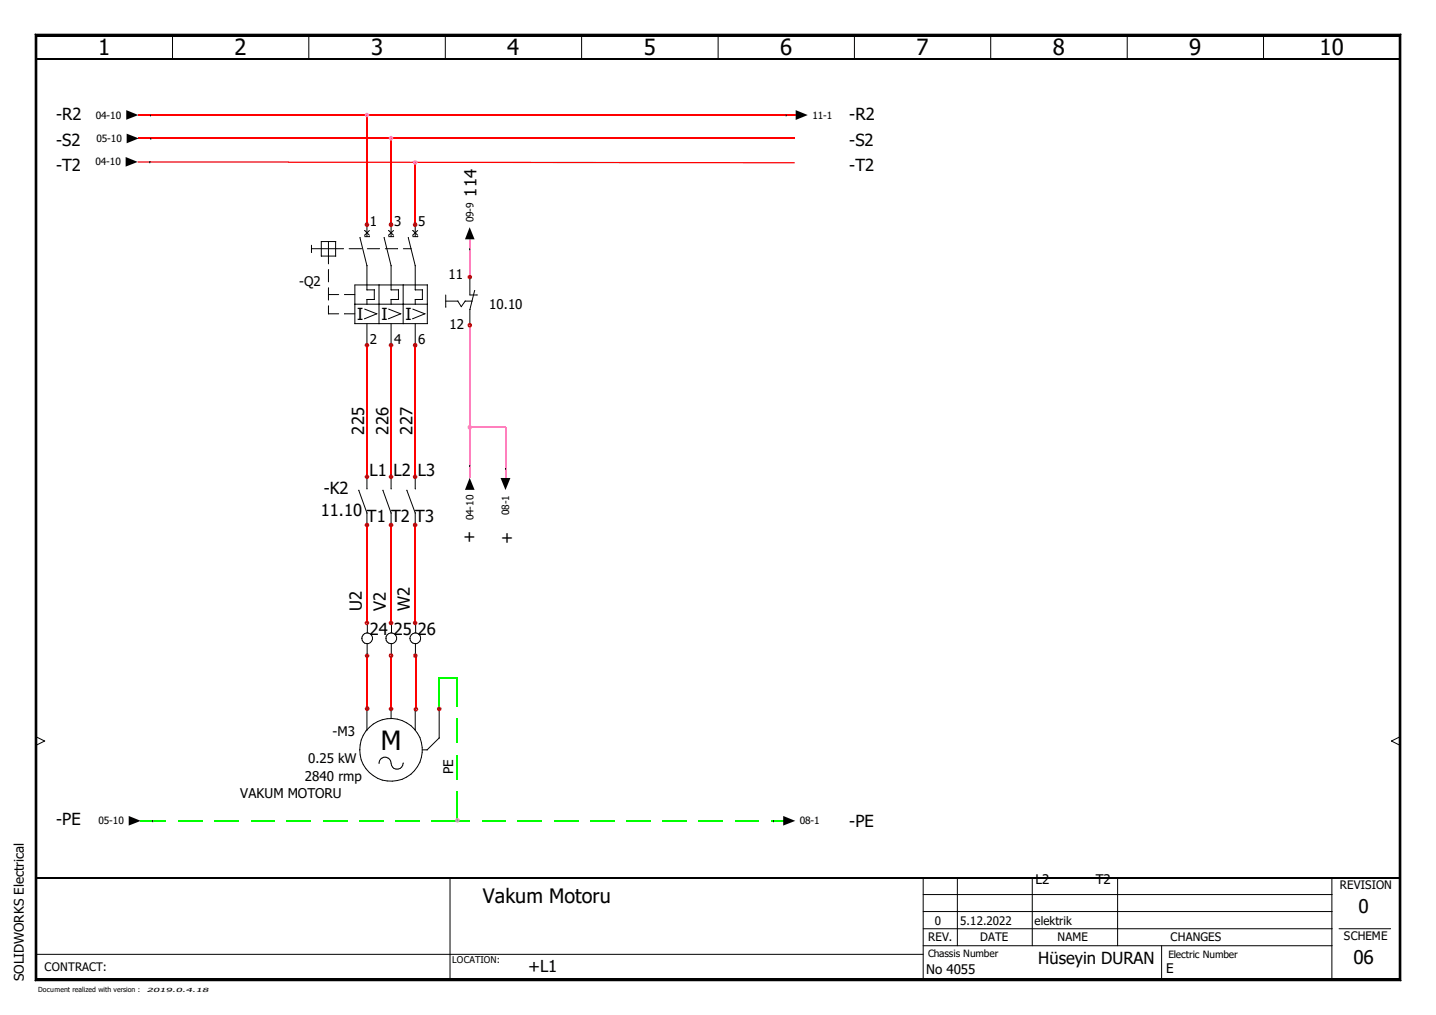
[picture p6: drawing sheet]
<svg xmlns="http://www.w3.org/2000/svg" width="297mm" height="210mm" viewBox="0 0 297 210" stroke-linecap="round" stroke-linejoin="round" font-family="sans-serif">
<path d="M.1 0h296.8v209.8h-296.8z" fill="none" stroke="#fff" stroke-width=".21"/>
<g fill="none" stroke="#000" stroke-width=".21">
<path d="M7.3 7.1l.3 .4zM7.3 7.1h282.5zM7.3 7.1v195.7zM7.3 7.1h282.5v195.7h-282.5zM7.6 7.5h281.8zM7.6 7.5v194.9zM7.6 7.5h281.8v194.9h-281.8zM35.7 7.2v5M63.9 7.2v5M92.2 7.2l-.1 5M120.4 7.2l-.1 5M148.6 7.2l-.1 5"/>
<path d="M176.8 7.2l-.1 5M205 7.2l-.1 5M233.2 7.2v5M261.4 7.2v5M289.4 7.5v194.9zM289.8 7.1l-.4 .4zM289.8 7.1v195.7zM31 33.5h.1M31.1 23.8h.1M31.2 28.6h.1M162.6 23.8h.1M64.4 51.4h6.6"/>
<path d="M64.4 50.7l.1 1.5M67.9 50v4.6M68 55.8l-.1 2.5M68 59.6l-.1 2.5M69.4 50v3M69.5 50h-3v3h3M72.2 51.4h2.6M74.5 49.1l1.4 5.8M75.4 48.9h1.1M75.5 47.7l.9 .9M75.9 54.9v5h1.6M75.9 54.9h.1"/>
<path d="M75.9 46.5v2.4M76 51.4h2.5M76.4 47.7l-.9 .9M77.4 59.9v2M78.4 58.9v8M79.5 49.1l1.4 5.8M79.7 51.4h2.6M80.4 48.9h1M80.4 47.7l1 .9M80.9 54.9v5h1.6M80.9 54.9h.1M80.9 46.5v2.4"/>
<path d="M81.4 47.7l-1 .9M82.4 59.9v2M83.4 58.9v8M83.4 51.4h1.6M84.5 49.1l1.4 5.8M85.4 48.9h1M85.4 47.7l1 .9M85.9 54.9v5h1.5v2h-1.5v1M85.9 54.9h.1M85.9 46.5v2.4M86.4 47.7l-1 .9M88.4 58.9v8"/>
<path d="M88.4 58.9h-15v8h15M97.2 51.5h.1M97.2 57.3v3.7h1.5M67.9 60.9h2.2M68 63.3l-.1 1.6h2.2M71.3 64.9h2.1M71.3 60.9h2.1M73.4 62.9h15M75.4 63.9l2.5 1M75.9 66.9v4.5M77.5 61.9h-1.6v1M77.9 64.9l-2.4 1"/>
<path d="M77.9 64.9h.1M80.4 63.9l2.5 1M80.9 66.9v4.5M82.5 61.9h-1.6v1M82.9 64.9l-2.5 1M82.9 64.9h.1M85.4 63.9l2.5 1M85.9 66.9v4.5M87.9 64.9l-2.5 1M87.9 64.9h.1M92.2 62.3h2.5M92.2 61v2.5"/>
<path d="M94.7 62.3l.7 1.1M95.4 63.4h.1M97.2 64v3.2M97.2 64h.1M97.7 62.3h-1.5l-.8 1.1M98.2 60.1l-1 3.9M75.9 98.6v2.5M80.9 98.6v2.5M85.9 98.6v2.5M97.2 96.3h.1M104.6 96.9h.1M74.2 101.4l1.7 4.7"/>
<path d="M75.9 106.1h.1M75.9 106.1v2.5M79.2 101.4l1.7 4.7M79.2 101.4h.1M80.9 106.1v2.5M80.9 106.1h.1M84.2 101.4l1.7 4.7M85.9 106.1h.1M85.9 106.1v2.5M74.8 132h.1M75.9 135.4h.1M75.9 133.1v2.3"/>
<path d="M76 129.1v1.8M79.8 132h.1M80.9 133.1l.1 2.3M81 129.1v1.8M84.8 132h.1M85.9 133.1l.1 2.3M86 130.9h.1M86 129.1v1.8M7.4 152.4l1.8 .8M9.2 153.2l-1.7 .9M9.2 153.2h.1M74.4 155.1h.1"/>
<path d="M75.9 146.6v4.4M78.4 157.8a1.22 1.22 0 0 1 1-1.2 1.22 1.22 0 0 1 1.4 .8l.2 .8a1.24 1.24 0 0 0 1.4 .8 1.24 1.24 0 0 0 1-1.2M80.9 146.6v2M83.4 157.8h.1M85.9 146.6v4.4M87.4 155.1h1M90.8 152.6l-2.5 2.5M90.8 152.6h.1M90.9 146.6l-.1 6M287.8 153.2l1.8 .9M287.8 153.2h.1M289.6 152.4l-1.8 .8"/>
<path d="M31.6 169.8h.1M160 169.8h.1M7.4 197.4h183.6M93.1 181.5v21.1M191 195.6h84.5M191 192.1h84.5M191 188.5h84.5M191 185h84.5M191 181.5v21.1M198.1 181.5l-.1 14.1M213.6 181.5l-.1 14.1M231.2 181.5v14.1"/>
<path d="M240.3 195.6v7M275.5 181.5h.1M275.5 181.5v21.1M277 192.1h10.6M7.3 202.8h282.5zM7.6 202.4l-.3 .4zM7.6 202.4h281.8zM289.4 202.4l.4 .4z"/>
<circle cx="76" cy="132" r="1.12"/>
<circle cx="81" cy="132" r="1.12"/>
<circle cx="85.9" cy="132" r="1.12"/>
<circle cx="80.9" cy="155.1" r="6.5"/>
</g>
<path d="M7.3 7.3h282.5M7.3 202.6h282.5" fill="none" stroke="#000" stroke-width=".38"/>
<g fill="#000">
<path d="M7.3 7.1l.3 .4zM289.8 7.1l-.4 .4zM26 32.5l2.5 1-2.5 1zM26.1 22.8l2.5 1-2.5 1zM26.2 27.6l2.5 1-2.5 1zM164.6 22.8l2.5 1-2.5 1zM97.2 47l1 2.5h-2zM103.5 98.8h2.1l-1 2.5zM97.2 98.8l1 2.5h-2zM26.6 168.7l2.5 1.1-2.5 .9zM162 168.7l2.5 1.1-2.5 .9zM7.6 202.4l-.3 .4z"/>
<path d="M289.4 202.4l.4 .4z"/>
</g>
<path d="M7.4 7.1v195.7M7.4 12.2h282.2M289.6 7.1v195.7M7.4 181.5h282.2" fill="none" stroke="#000" stroke-width=".34"/>
<g fill="none" stroke="#f00" stroke-width=".25">
<path d="M28.6 23.8h136M28.7 28.6h135.7M75.9 23.8v22.7M80.9 28.6v17.9M85.9 33.6v12.9M75.9 71.4v27.2M80.9 71.4v27.2M85.9 71.4v27.2M75.9 108.6v20.2M80.9 108.6v20.2M85.9 108.6v20.2M75.9 135.2v11.4"/>
<path d="M80.9 135.6v11.3M86 135.4v11.3"/>
</g>
<g fill="none" stroke="#0f0" stroke-width=".25">
<path d="M94.6 146.1v-6h-3.8v6.5M94.6 148.6v5M94.6 156.1v5M29.1 169.8h5.3M36.9 169.8h5M44.4 169.8h5M51.9 169.8h5M59.3 169.8h5M66.8 169.8h5M74.3 169.8h5M81.8 169.8h5M89.3 169.8h7.9"/>
<path d="M94.6 163.6v6M99.6 169.8h5M107.1 169.8h5M114.6 169.8h5M122.1 169.8h5M129.5 169.8h5M137 169.8h5M144.5 169.8h5M152 169.8h5M159.5 169.8h2.5"/>
</g>
<path d="M97.2 49.5v7.8M97.2 67.3v31.5M97.2 88.4h7.4M104.6 88.3v10.5" fill="none" stroke="#ff7fbf" stroke-width=".3"/>
<path d="M28.5 33.5h57.4M85.9 33.6h78.5" fill="none" stroke="#f00" stroke-width=".34"/>
<g fill="#ff7fdf">
<path d="M97.2 88.3l.3-.3 .2 .3z"/>
<path d="M97.2 87.9l.3 .1-.3 .3z"/>
<path d="M96.8 88l.4-.1v.4z"/>
<path d="M96.8 88l.4 .3h-.5z"/>
<path d="M96.7 88.3l.5 .1-.4 .3z"/>
<path d="M97.2 88.4v.5l-.4-.2z"/>
<path d="M97.2 88.4l.3 .3-.3 .2z"/>
<path d="M97.2 88.4l.5-.1-.2 .4z"/>
</g>
<g fill="#a50000">
<path d="M97.2 67.2l.3-.3 .2 .4z"/>
<path d="M97.2 66.8l.3 .1-.3 .3z"/>
<path d="M96.8 66.9l.4-.1v.4z"/>
<path d="M96.8 66.9l.4 .3-.5 .1z"/>
<path d="M96.7 67.3h.5l-.4 .3z"/>
<path d="M96.8 67.6l.4-.3v.5z"/>
<path d="M97.2 67.3l.3 .3-.3 .2z"/>
<path d="M97.2 67.3h.5l-.2 .3z"/>
<path d="M97.2 57.2l.3-.3 .2 .4z"/>
<path d="M97.2 56.8l.3 .1-.3 .3z"/>
<path d="M96.8 56.9l.4-.1v.4z"/>
<path d="M96.8 56.9l.4 .3-.5 .1z"/>
<path d="M96.7 57.3h.5l-.4 .4z"/>
<path d="M97.2 57.3v.5l-.4-.1z"/>
<path d="M97.2 57.3l.3 .4-.3 .1z"/>
<path d="M97.2 57.3h.5l-.2 .4z"/>
</g>
<g fill="#ff7fdf">
<path d="M94.7 169.6l.3-.3 .1 .3z"/>
<path d="M94.6 169.1l.4 .2-.3 .3z"/>
<path d="M94.3 169.3l.3-.2v.5z"/>
<path d="M94.3 169.3l.3 .3h-.5z"/>
<path d="M94.1 169.6l.5 .1-.3 .3z"/>
<path d="M94.6 169.7v.4l-.3-.1z"/>
<path d="M94.6 169.7l.4 .3-.4 .1z"/>
<path d="M94.7 169.6h.4l-.1 .4z"/>
</g>
<g fill="#a50000">
<path d="M90.9 146.6l.3-.3 .2 .3z"/>
<path d="M90.8 146.1l.4 .2-.3 .3z"/>
<path d="M90.5 146.3l.3-.2v.5z"/>
<path d="M90.5 146.3l.3 .3h-.4z"/>
<path d="M90.4 146.6h.4l-.3 .3z"/>
<path d="M90.5 146.9l.3-.3v.5z"/>
<path d="M90.8 146.6l.4 .3-.4 .2z"/>
<path d="M90.9 146.6h.5l-.2 .3z"/>
<path d="M86.1 146.6l.3-.3 .1 .4z"/>
<path d="M86 146.2l.4 .1-.3 .3z"/>
<path d="M85.7 146.3l.3-.1v.4z"/>
<path d="M85.7 146.3l.3 .4h-.5z"/>
<path d="M85.5 146.7h.5l-.3 .3z"/>
<path d="M86 146.7v.5l-.3-.2z"/>
<path d="M86 146.7l.4 .3-.4 .2z"/>
<path d="M86.1 146.7h.4l-.1 .3z"/>
<path d="M85.9 135.6l.4-.3 .1 .3z"/>
<path d="M85.9 135.1l.4 .2-.4 .3z"/>
<path d="M85.6 135.3l.3-.2v.5z"/>
<path d="M85.6 135.3l.3 .3h-.5z"/>
<path d="M85.4 135.6h.5l-.3 .3z"/>
<path d="M85.6 135.9l.3-.3v.5z"/>
<path d="M85.9 135.6l.4 .3-.4 .2z"/>
<path d="M85.9 135.6h.5l-.1 .3z"/>
<path d="M85.9 128.8l.3-.3 .2 .3z"/>
<path d="M85.9 128.3l.3 .2-.3 .3z"/>
<path d="M85.5 128.5l.4-.2v.5z"/>
<path d="M85.5 128.5l.3 .3h-.4z"/>
<path d="M85.4 128.8l.4 .1-.3 .3z"/>
<path d="M85.5 129.2l.4-.3v.4z"/>
<path d="M85.9 128.9l.3 .3-.3 .1z"/>
<path d="M85.9 128.8h.5l-.2 .4z"/>
<path d="M85.9 108.5l.3-.3 .2 .4z"/>
<path d="M85.9 108.1l.3 .1-.3 .3z"/>
<path d="M85.5 108.2l.4-.1v.4z"/>
<path d="M85.5 108.2l.3 .4h-.4z"/>
<path d="M85.4 108.6h.4l-.3 .3z"/>
<path d="M85.5 108.9l.4-.3v.5z"/>
<path d="M85.9 108.6l.3 .3-.3 .2z"/>
<path d="M85.9 108.6h.5l-.2 .3z"/>
<path d="M85.9 98.6l.3-.3 .2 .3z"/>
<path d="M85.9 98.1l.3 .2-.3 .3z"/>
<path d="M85.5 98.3l.4-.2v.5z"/>
<path d="M85.5 98.3l.3 .3h-.4z"/>
<path d="M85.4 98.6h.4l-.3 .3z"/>
<path d="M85.5 98.9l.4-.3v.5z"/>
<path d="M85.9 98.6l.3 .3-.3 .2z"/>
<path d="M85.9 98.6h.5l-.2 .3z"/>
<path d="M85.9 71.4l.3-.4 .2 .4z"/>
<path d="M85.9 70.9l.3 .1-.3 .4z"/>
<path d="M85.5 71l.4-.1v.4z"/>
<path d="M85.5 71l.3 .4h-.4z"/>
<path d="M85.4 71.4h.4l-.3 .4z"/>
<path d="M85.5 71.8l.4-.3v.4z"/>
<path d="M85.9 71.4l.3 .4-.3 .1z"/>
<path d="M85.9 71.4h.5l-.2 .4z"/>
<path d="M85.9 46.4l.3-.3 .2 .4z"/>
<path d="M85.9 46l.3 .1-.3 .3z"/>
<path d="M85.5 46.1l.4-.1v.4z"/>
<path d="M85.5 46.1l.3 .4h-.4z"/>
<path d="M85.4 46.5h.4l-.3 .3z"/>
<path d="M85.8 46.5l.1 .4-.4-.1z"/>
<path d="M85.9 46.5l.3 .3-.3 .1z"/>
<path d="M85.9 46.5h.5l-.2 .3z"/>
</g>
<g fill="#ff7fdf">
<path d="M85.9 33.5l.3-.3 .2 .4z"/>
<path d="M85.9 33.1l.3 .1-.3 .3z"/>
<path d="M85.5 33.2l.4-.1v.4z"/>
<path d="M85.5 33.2l.3 .3-.4 .1z"/>
<path d="M85.4 33.6h.4l-.3 .4z"/>
<path d="M85.8 33.6l.1 .5-.4-.1z"/>
<path d="M85.9 33.6l.3 .4-.3 .1z"/>
<path d="M85.9 33.6h.5l-.2 .4z"/>
</g>
<g fill="#a50000">
<path d="M80.9 128.8l.3-.3 .2 .3z"/>
<path d="M80.9 128.3l.3 .2-.3 .3z"/>
<path d="M80.5 128.5l.4-.2v.5z"/>
<path d="M80.5 128.5l.4 .3h-.5z"/>
<path d="M80.4 128.8l.5 .1-.4 .3z"/>
<path d="M80.5 129.2l.4-.3v.4z"/>
<path d="M80.9 128.9l.3 .3-.3 .1z"/>
<path d="M80.9 128.8h.5l-.2 .4z"/>
<path d="M81.2 108.2l.2 .4h-.5z"/>
<path d="M80.9 108.1l.3 .1-.3 .3z"/>
<path d="M80.5 108.2l.4-.1v.4z"/>
<path d="M80.5 108.2l.4 .4h-.5z"/>
<path d="M80.4 108.6h.5l-.4 .3z"/>
<path d="M80.5 108.9l.4-.3v.5z"/>
<path d="M80.9 108.6l.3 .3-.3 .2z"/>
<path d="M80.9 108.6h.5l-.2 .3z"/>
<path d="M80.9 98.6l.3-.3 .2 .3z"/>
<path d="M80.9 98.1l.3 .2-.3 .3z"/>
<path d="M80.5 98.3l.4-.2v.5z"/>
<path d="M80.5 98.3l.4 .3h-.5z"/>
<path d="M80.4 98.6h.5l-.4 .3z"/>
<path d="M80.5 98.9l.4-.3v.5z"/>
<path d="M80.9 98.6l.3 .3-.3 .2z"/>
<path d="M80.9 98.6h.5l-.2 .3z"/>
<path d="M81.2 71l.2 .4h-.5z"/>
<path d="M80.9 70.9l.3 .1-.3 .4z"/>
<path d="M80.5 71l.4-.1v.4z"/>
<path d="M80.5 71l.4 .4h-.5z"/>
<path d="M80.4 71.4h.5l-.4 .4z"/>
<path d="M80.9 71.4v.5l-.4-.1z"/>
<path d="M80.9 71.5l.3 .3-.3 .1z"/>
<path d="M80.9 71.4h.5l-.2 .4z"/>
<path d="M81.2 46.1l.2 .4h-.5z"/>
<path d="M80.9 46l.3 .1-.3 .3z"/>
<path d="M80.5 46.1l.4-.1v.4z"/>
<path d="M80.5 46.1l.4 .4h-.5z"/>
<path d="M80.4 46.5h.5l-.4 .3z"/>
<path d="M80.5 46.8l.4-.3v.4z"/>
<path d="M80.9 46.5l.3 .3-.3 .1z"/>
<path d="M80.9 46.5h.5l-.2 .3z"/>
</g>
<g fill="#ff7fdf">
<path d="M80.9 28.5l.3-.3 .2 .4z"/>
<path d="M80.9 28.1l.3 .1-.3 .3z"/>
<path d="M80.5 28.2l.4-.1v.4z"/>
<path d="M80.5 28.2l.4 .4h-.5z"/>
<path d="M80.4 28.6h.5l-.4 .3z"/>
<path d="M80.5 28.9l.4-.3v.5z"/>
<path d="M80.9 28.6l.3 .3-.3 .2z"/>
<path d="M80.9 28.6h.5l-.2 .3z"/>
</g>
<g fill="#a50000">
<path d="M80.9 146.6l.3-.3 .2 .3z"/>
<path d="M80.9 146.1l.3 .2-.3 .3z"/>
<path d="M80.5 146.3l.4-.2v.5z"/>
<path d="M80.5 146.3l.4 .3h-.5z"/>
<path d="M80.4 146.6h.5l-.4 .3z"/>
<path d="M80.5 146.9l.4-.3v.5z"/>
<path d="M80.9 146.6l.3 .3-.3 .2z"/>
<path d="M80.9 146.6h.5l-.2 .3z"/>
<path d="M81.2 135.2l.2 .4h-.5z"/>
<path d="M80.9 135.1l.3 .1-.3 .4z"/>
<path d="M80.5 135.2l.4-.1v.5z"/>
<path d="M80.5 135.2l.4 .4h-.5z"/>
<path d="M80.4 135.6h.5l-.4 .3z"/>
<path d="M80.5 135.9l.4-.3v.5z"/>
<path d="M80.9 135.6l.3 .3-.3 .2z"/>
<path d="M80.9 135.6h.5l-.2 .3z"/>
<path d="M76 146.5l.3-.3 .2 .4z"/>
<path d="M75.9 146l.4 .2-.3 .3z"/>
<path d="M75.6 146.2l.3-.2v.5z"/>
<path d="M75.6 146.2l.3 .4h-.5z"/>
<path d="M75.4 146.6h.5l-.3 .3z"/>
<path d="M75.9 146.6v.4l-.3-.1z"/>
<path d="M75.9 146.6l.4 .3-.4 .1z"/>
<path d="M76 146.6h.5l-.2 .3z"/>
<path d="M76 135.6l.3-.3 .2 .3z"/>
<path d="M75.9 135.1l.4 .2-.3 .3z"/>
<path d="M75.6 135.3l.3-.2v.5z"/>
<path d="M75.6 135.3l.3 .3h-.5z"/>
<path d="M75.4 135.6h.5l-.3 .3z"/>
<path d="M75.9 135.6v.5l-.3-.2z"/>
<path d="M75.9 135.6l.4 .3-.4 .2z"/>
<path d="M76 135.6h.5l-.2 .3z"/>
<path d="M75.9 128.8l.3-.3 .2 .3z"/>
<path d="M75.9 128.3l.3 .2-.3 .3z"/>
<path d="M75.6 128.5l.3-.2v.5z"/>
<path d="M75.6 128.5l.3 .3h-.5z"/>
<path d="M75.4 128.8l.5 .1-.3 .3z"/>
<path d="M75.9 128.9v.4l-.3-.1z"/>
<path d="M75.9 128.9l.3 .3-.3 .1z"/>
<path d="M75.9 128.8h.5l-.2 .4z"/>
<path d="M76.2 108.2l.2 .4h-.5z"/>
<path d="M75.9 108.1l.3 .1-.3 .3z"/>
<path d="M75.6 108.2l.3-.1v.4z"/>
<path d="M75.6 108.2l.3 .4h-.5z"/>
<path d="M75.4 108.6h.5l-.3 .3z"/>
<path d="M75.9 108.6v.5l-.3-.2z"/>
<path d="M75.9 108.6l.3 .3-.3 .2z"/>
<path d="M75.9 108.6h.5l-.2 .3z"/>
<path d="M75.9 98.6l.3-.3 .2 .3z"/>
<path d="M75.9 98.1l.3 .2-.3 .3z"/>
<path d="M75.6 98.3l.3-.2v.5z"/>
<path d="M75.6 98.3l.3 .3h-.5z"/>
<path d="M75.4 98.6h.5l-.3 .3z"/>
<path d="M75.9 98.6v.5l-.3-.2z"/>
<path d="M75.9 98.6l.3 .3-.3 .2z"/>
<path d="M75.9 98.6h.5l-.2 .3z"/>
<path d="M76.2 71l.2 .4h-.5z"/>
<path d="M75.9 70.9l.3 .1-.3 .4z"/>
<path d="M75.6 71l.3-.1v.5z"/>
<path d="M75.6 71l.3 .4h-.5z"/>
<path d="M75.4 71.4h.5l-.3 .4z"/>
<path d="M75.9 71.4v.5l-.3-.1z"/>
<path d="M75.9 71.5l.3 .3-.3 .1z"/>
<path d="M75.9 71.4h.5l-.2 .4z"/>
<path d="M76.2 46.1l.2 .4h-.5z"/>
<path d="M75.9 46l.3 .1-.3 .3z"/>
<path d="M75.6 46.1l.3-.1v.4z"/>
<path d="M75.6 46.1l.3 .4h-.5z"/>
<path d="M75.4 46.5h.5l-.3 .3z"/>
<path d="M75.9 46.5v.4l-.3-.1z"/>
<path d="M75.9 46.5l.3 .3-.3 .1z"/>
<path d="M75.9 46.5h.5l-.2 .3z"/>
</g>
<g fill="#ff7fdf">
<path d="M75.9 23.7l.3-.2 .2 .3z"/>
<path d="M75.9 23.3l.3 .2-.3 .2z"/>
<path d="M75.6 23.5l.3-.2v.4z"/>
<path d="M75.6 23.5l.3 .3h-.5z"/>
<path d="M75.4 23.8h.5l-.3 .3z"/>
<path d="M75.9 23.8v.5l-.3-.2z"/>
<path d="M75.9 23.8l.3 .3-.3 .2z"/>
<path d="M75.9 23.8h.5l-.2 .3z"/>
</g>
<text font-size="5.5" x="78.8" y="155.1">M</text>
<g font-size="4.6">
<text x="20.3" y="11.3">1</text>
<text x="48.5" y="11.3">2</text>
<text x="76.7" y="11.3">3</text>
<text x="104.9" y="11.3">4</text>
<text x="133.2" y="11.3">5</text>
<text x="161.4" y="11.3">6</text>
<text x="189.6" y="11.3">7</text>
<text x="217.8" y="11.3">8</text>
<text x="246" y="11.3">9</text>
<text x="273" y="11.3">10</text>
</g>
<text font-size="4.1" x="99.9" y="186.6">Vakum Motoru</text>
<g font-size="3.9">
<text x="281" y="188.8">0</text>
<text x="279.9" y="199.4">06</text>
</g>
<g font-size="3.4">
<text x="11.6" y="24.7">-R2</text>
<text x="175.7" y="24.7">-R2</text>
<text x="11.6" y="30.1">-S2</text>
<text x="11.6" y="35.3">-T2</text>
<text x="175.7" y="35.3">-T2</text>
<text x="175.7" y="30.1">-S2</text>
<text x="98.5" y="40.6" transform="rotate(-90 98.5 40.6)">114</text>
<text x="73.9" y="66.2">I</text>
<text x="78.9" y="66.2">I</text>
<text x="83.9" y="66.2">I</text>
<text x="75.4" y="89.9" transform="rotate(-90 75.4 89.9)">225</text>
<text x="80.3" y="89.9" transform="rotate(-90 80.3 89.9)">226</text>
<text x="85.3" y="89.9" transform="rotate(-90 85.3 89.9)">227</text>
<text x="76.5" y="98.4">L1</text>
<text x="81.4" y="98.4">L2</text>
<text x="86.4" y="98.4">L3</text>
<text x="66.4" y="106.7">11.10</text>
<text x="67" y="102.2">-K2</text>
<text x="75.9" y="108">T1 T2 T3</text>
<text x="98.2" y="112.4" transform="rotate(-90 98.2 112.4)">+</text>
<text x="106" y="112.6" transform="rotate(-90 106 112.6)">+</text>
<text x="74.8" y="126.4" transform="rotate(-90 74.8 126.4)">U2</text>
<text x="76.5" y="131.2">24</text>
<text x="79.8" y="126.4" transform="rotate(-90 79.8 126.4)">V2</text>
<text x="81.4" y="131.2">25</text>
<text x="84.8" y="126.4" transform="rotate(-90 84.8 126.4)">W2</text>
<text x="86.4" y="131.2">26</text>
<text x="11.6" y="170.6">-PE</text>
<text x="175.7" y="171.1">-PE</text>
<text x="109.3" y="201.1">+L1</text>
<text x="214.8" y="199.4">Hüseyin DURAN</text>
</g>
<g font-size="2.8">
<text x="76.5" y="46.8">1</text>
<text x="81.5" y="46.8">3</text>
<text x="86.5" y="46.8">5</text>
<text x="92.8" y="57.7">11</text>
<text x="101.2" y="63.8">10.10</text>
<text x="76.5" y="71.2">2</text>
<text x="81.5" y="71.2">4</text>
<text x="86.5" y="71.2">6</text>
<text x="93" y="68">12</text>
<text x="63" y="161.5">2840 rmp</text>
<text x="49.7" y="165.1">VAKUM MOTORU</text>
</g>
<g font-size="2.7">
<text x="61.9" y="59.1">-Q2</text>
<text x="68.8" y="152.1">-M3</text>
<text x="63.8" y="157.8">0.25 kW</text>
<text x="93.8" y="160.1" transform="rotate(-90 93.8 160.1)">PE</text>
<text x="214.2" y="182.8">L2</text>
<text x="226.6" y="182.8">T2</text>
<text x="4.9" y="202.8" transform="rotate(-90 4.9 202.8)">SOLIDWORKS Electrical</text>
<text x="191.6" y="201.5">No 4055</text>
<text x="241.2" y="201.3">E</text>
</g>
<g font-size="2.4">
<text x="277.2" y="183.8">REVISION</text>
<text x="193.4" y="191.3">0</text>
<text x="198.6" y="191.3">5.12.2022</text>
<text x="214" y="191.3">elektrik</text>
<text x="192" y="194.7">REV.</text>
<text x="202.7" y="194.7">DATE</text>
<text x="218.7" y="194.7">NAME</text>
<text x="242.1" y="194.7">CHANGES</text>
<text x="278" y="194.4">SCHEME</text>
<text x="9.2" y="200.9">CONTRACT:</text>
</g>
<g font-size="2.1">
<text x="19.9" y="24.6">04-10</text>
<text x="20" y="29.4">05-10</text>
<text x="168.1" y="24.6">11-1</text>
<text x="19.8" y="34.2">04-10</text>
<text x="97.9" y="46" transform="rotate(-90 97.9 46)">09-9</text>
<text x="97.9" y="107.6" transform="rotate(-90 97.9 107.6)">04-10</text>
<text x="105.3" y="106.5" transform="rotate(-90 105.3 106.5)">08-1</text>
<text x="20.4" y="170.5">05-10</text>
<text x="165.5" y="170.5">08-1</text>
<text x="192" y="198">Chassis Number</text>
<text x="241.7" y="198.1">Electric Number</text>
</g>
<text font-size="1.9" x="93.6" y="199.2">LOCATION:</text>
<text font-size="1.4" x="7.9" y="205.2">Document realized with version :</text>
<text font-size="1.2" x="30.3" y="205.1">2019.0.4.18</text>
</svg>
